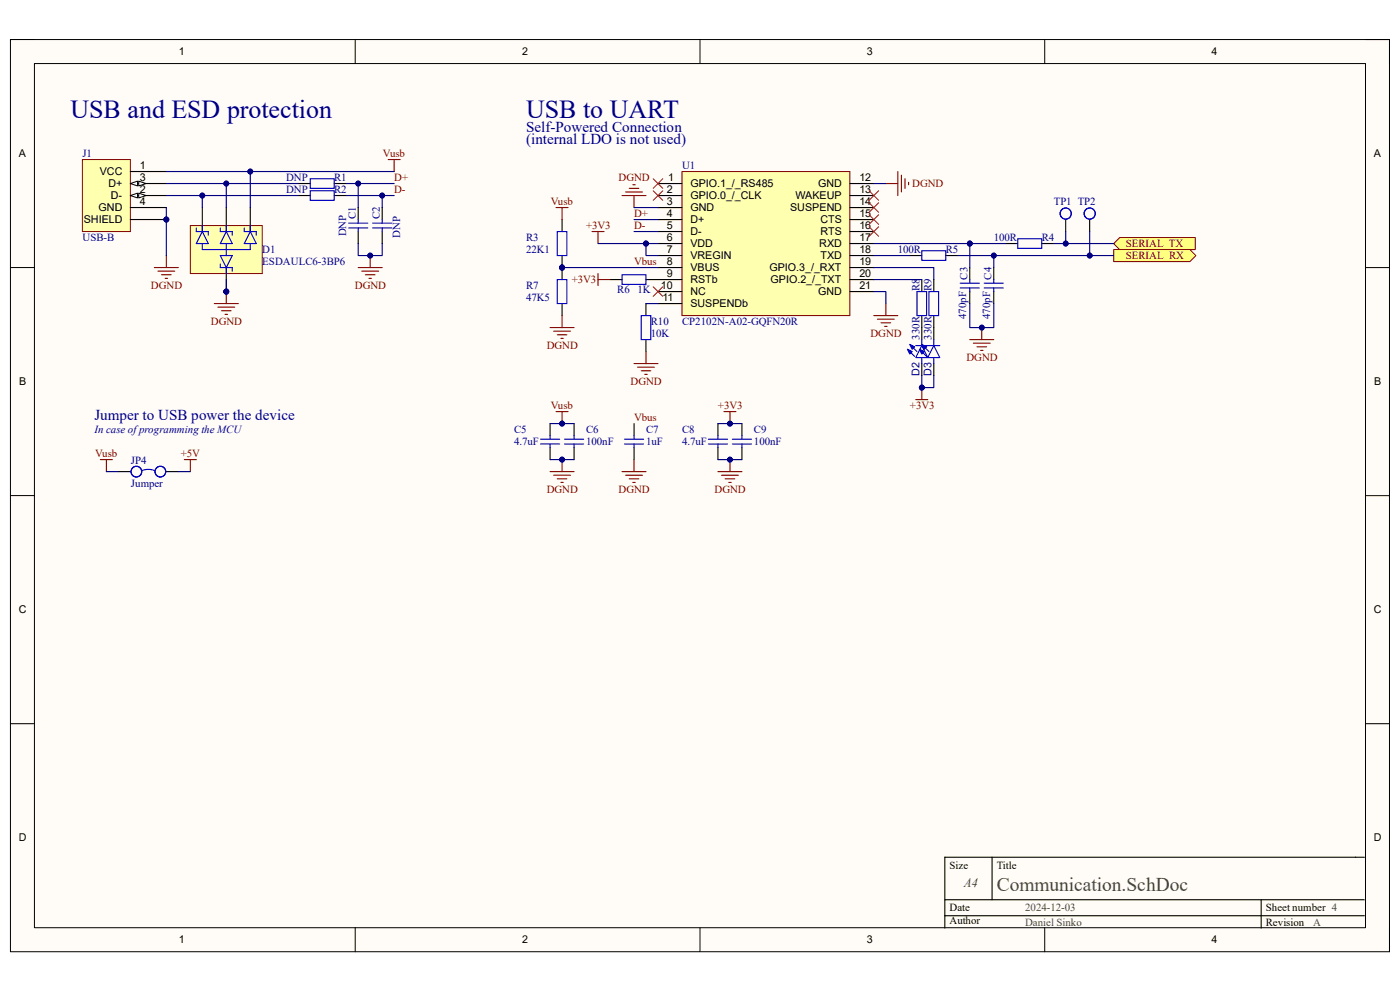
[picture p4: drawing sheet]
<svg xmlns="http://www.w3.org/2000/svg" width="420mm" height="297mm" viewBox="0 0 420 297" stroke-linecap="round" stroke-linejoin="round" font-family="sans-serif">
<path d="M3.1 11.9h413.7v273.3h-413.7z" fill-rule="evenodd" fill="#fffcf8"/>
<path d="M3.1 11.9h413.7v273.3h-413.7z" fill="none" stroke="#000" stroke-width=".3"/>
<path d="M10.3 19h399.3v259h-399.3z" fill-rule="evenodd" fill="#fffcf8"/>
<g fill="none" stroke="#000" stroke-width=".3">
<path d="M3.1 11.8h7.2M10.3 19h399.3v259h-399.3zM106.6 11.8v7.2M210 11.8v7.2M313.4 11.8v7.2M409.6 11.9h7.2v7.1M3.1 80.2h7.2M409.6 80.2h7.2M3.1 148.5h7.2M409.6 148.5h7.2M3.1 216.9h7.2M409.6 216.9h7.2"/>
<path d="M106.6 278v7.2M210 278v7.2M313.4 278v7.2M416.8 278v7.2"/>
</g>
<path d="M297.6 256.9v12.8M409.3 256.9h-125.9v21.3M283.4 274.4h125.9M283.4 269.7h125.9M378.3 269.7v8.5" fill="none" stroke="#000" stroke-width=".34"/>
<path d="M204.6 51.4h50.4v43.2h-50.4z" fill-rule="evenodd" fill="#ffffb0"/>
<path d="M204.6 51.4h50.4v43.2h-50.4z" fill="none" stroke="#800000" stroke-width=".3"/>
<g fill="none" stroke="#000" stroke-width=".34">
<path d="M197.4 55h7.2M197.4 58.6h7.2M255 55h7.1M255 58.6h7.1M197.4 62.2h7.2M197.4 65.8h7.2M197.4 69.4h7.2M197.4 73h7.2M197.4 76.6h7.2M255 62.2h7.1M255 65.8h7.1M255 69.4h7.1"/>
<path d="M255 73h7.1M255 76.6h7.1M197.4 80.2h7.2M197.4 83.8h7.2M197.4 87.4h7.2M197.4 91h7.2M255 80.2h7.1M255 83.8h7.1M255 87.4h7.1"/>
</g>
<circle cx="168.6" cy="80.2" r=".72" fill="#000080"/>
<circle cx="168.6" cy="80.2" r=".72" fill="none" stroke="#000080" stroke-width=".3"/>
<path d="M168.6 65.8v3.6M168.6 76.6v3.6" fill="none" stroke="#000" stroke-width=".34"/>
<circle cx="168.6" cy="80.2" r=".72" fill="#000080"/>
<circle cx="168.6" cy="80.2" r=".72" fill="none" stroke="#000080" stroke-width=".3"/>
<path d="M167.2 69.4h2.9v7.2h-2.9z" fill="none" stroke="#00f" stroke-width=".34"/>
<circle cx="168.6" cy="80.2" r=".72" fill="#000080"/>
<circle cx="168.6" cy="80.2" r=".72" fill="none" stroke="#000080" stroke-width=".3"/>
<path d="M168.6 80.2v3.6" fill="none" stroke="#000" stroke-width=".34"/>
<circle cx="168.6" cy="80.2" r=".72" fill="#000080"/>
<circle cx="168.6" cy="80.2" r=".72" fill="none" stroke="#000080" stroke-width=".3"/>
<path d="M168.6 91v3.6M165 127v3.6M165 134.1v3.6M172.2 127v3.6M172.2 134.1v3.6M215.4 127v3.6M215.4 134.2v3.6M222.6 127v3.6M222.6 134.2v3.6" fill="none" stroke="#000" stroke-width=".34"/>
<g fill="none" stroke="#00f" stroke-width=".34">
<path d="M167.2 83.8h2.9v7.2h-2.9zM162.1 131.6h5.8M162.1 133.1h5.8M165 130.6v1M165 133.1v1M169.3 131.6h5.8M169.3 133.1h5.8M172.2 130.6v1M172.2 133.1v1M212.5 131.6h5.8M212.5 133.1h5.8M215.4 130.6v1"/>
<path d="M215.4 133.1v1.1M219.7 131.6h5.8M219.7 133.1h5.8M222.6 130.6v1M222.6 133.1v1.1"/>
</g>
<path d="M196 85.9l2.8 2.9M198.8 85.9l-2.8 2.9" fill="none" stroke="#f00" stroke-width=".3"/>
<path d="M217.2 123.4h3.6M219 123.4v3.6" fill="none" stroke="#800000" stroke-width=".34"/>
<circle cx="219" cy="127" r=".72" fill="#000080"/>
<circle cx="219" cy="127" r=".72" fill="none" stroke="#000080" stroke-width=".3"/>
<path d="M183 83.8h3.6M193.8 83.8h3.6M276.5 83.8v3.6M276.5 94.6v3.6M280.1 83.8v3.6M280.1 94.6v3.6" fill="none" stroke="#000" stroke-width=".34"/>
<path d="M186.6 82.3h7.2v2.9h-7.2zM275.1 87.4h2.9v7.2h-2.9zM278.7 87.4h2.9v7.2h-2.9z" fill="none" stroke="#00f" stroke-width=".34"/>
<path d="M274.7 119.8h3.6M276.5 116.2v3.6" fill="none" stroke="#800000" stroke-width=".34"/>
<circle cx="276.5" cy="116.2" r=".72" fill="#000080"/>
<circle cx="276.5" cy="116.2" r=".72" fill="none" stroke="#000080" stroke-width=".3"/>
<path d="M196 53.6l2.8 2.9M196 57.2l2.8 2.8M198.8 53.6l-2.8 2.9M198.8 57.2l-2.8 2.8M260.7 57.2l2.9 2.8M263.6 57.2l-2.9 2.8M260.7 64.4l2.9 2.8M260.7 68l2.9 2.8M260.7 60.8l2.9 2.8M263.6 64.4l-2.9 2.8M263.6 68l-2.9 2.8M263.6 60.8l-2.9 2.8" fill="none" stroke="#f00" stroke-width=".3"/>
<path d="M193.8 91v3.6M193.8 101.8v3.6M190.2 127v3.6M190.2 134.2v3.6" fill="none" stroke="#000" stroke-width=".34"/>
<path d="M192.4 94.6h2.8v7.2h-2.8zM187.3 131.6h5.8M187.3 133.1h5.8M190.2 130.6v1M190.2 133.1v1.1" fill="none" stroke="#00f" stroke-width=".34"/>
<path d="M334.1 73l1.8-1.8h22.7v3.6h-22.7z" fill-rule="evenodd" fill="#ffff80"/>
<path d="M334.1 73l1.8-1.8h22.7v3.6h-22.7z" fill="none" stroke="#800000" stroke-width=".3"/>
<path d="M334.1 74.8h22.9l1.8 1.8-1.8 1.8h-22.9z" fill-rule="evenodd" fill="#ffff80"/>
<path d="M334.1 74.8h22.9l1.8 1.8-1.8 1.8h-22.9z" fill="none" stroke="#800000" stroke-width=".3"/>
<path d="M280.1 98.2v3.6M280.1 109v3.6" fill="none" stroke="#000" stroke-width=".34"/>
<path d="M276.2 105l1.8 1.8M278.3 103.6h3.6M280.1 103.6l1.8 3.6h-3.6zM280.1 101.8v1.8M280.1 107.2v1.8" fill="none" stroke="#00f" stroke-width=".34"/>
<path d="M275.8 104.7l1.5 .7-.8 .7z" fill="#00f"/>
<path d="M275.8 104.7l1.5 .7-.8 .7zM276.9 103.6l1.8 1.8" fill="none" stroke="#00f" stroke-width=".34"/>
<path d="M276.5 103.2l1.5 .7-.7 .8z" fill="#00f"/>
<path d="M272.6 105l1.8 1.8M274.7 103.6h3.6M276.5 103.2l1.5 .7-.7 .8zM276.5 103.6l1.8 3.6h-3.6zM276.5 101.8v1.8M276.5 107.2v1.8" fill="none" stroke="#00f" stroke-width=".34"/>
<path d="M276.5 98.2v3.6M276.5 109v3.6" fill="none" stroke="#000" stroke-width=".34"/>
<path d="M272.2 104.7l1.5 .7-.8 .7z" fill="#00f"/>
<path d="M272.2 104.7l1.5 .7-.8 .7zM273.3 103.6l1.8 1.8" fill="none" stroke="#00f" stroke-width=".34"/>
<path d="M272.9 103.2l1.5 .7-.7 .8z" fill="#00f"/>
<path d="M272.9 103.2l1.5 .7-.7 .8z" fill="none" stroke="#00f" stroke-width=".34"/>
<path d="M166.8 62.2h3.6M168.6 62.2v3.6M166.8 123.4h3.6M168.6 123.4v3.6" fill="none" stroke="#800000" stroke-width=".34"/>
<circle cx="168.6" cy="127" r=".72" fill="#000080"/>
<circle cx="168.6" cy="127" r=".72" fill="none" stroke="#000080" stroke-width=".3"/>
<circle cx="49.9" cy="65.8" r=".72" fill="#000080"/>
<circle cx="49.9" cy="65.8" r=".72" fill="none" stroke="#000080" stroke-width=".3"/>
<path d="M24.7 47.8h14.4v21.6h-14.4z" fill-rule="evenodd" fill="#ffffb0"/>
<path d="M24.7 47.8h14.4v21.6h-14.4z" fill="none" stroke="#800000" stroke-width=".3"/>
<path d="M39.1 51.4h10.8M39.1 58.6h10.8" fill="none" stroke="#000" stroke-width=".34"/>
<path d="M39.1 58.6l2.2-.7v1.4z" fill="#f8fcff"/>
<path d="M39.1 58.6l2.2-.7v1.4z" fill="none" stroke="#000" stroke-width=".3"/>
<path d="M41.6 57.9l2.2 .7-2.2 .7z" fill="#f8fcff"/>
<path d="M41.6 57.9l2.2 .7-2.2 .7z" fill="none" stroke="#000" stroke-width=".3"/>
<path d="M39.1 55h10.8" fill="none" stroke="#000" stroke-width=".34"/>
<path d="M39.1 55l2.2-.7v1.4z" fill="#f8fcff"/>
<path d="M39.1 55l2.2-.7v1.4z" fill="none" stroke="#000" stroke-width=".3"/>
<path d="M41.6 54.3l2.2 .7-2.2 .7z" fill="#f8fcff"/>
<path d="M41.6 54.3l2.2 .7-2.2 .7z" fill="none" stroke="#000" stroke-width=".3"/>
<path d="M39.1 62.2h10.8M39.1 65.8h10.8" fill="none" stroke="#000" stroke-width=".34"/>
<circle cx="49.9" cy="65.8" r=".72" fill="#000080"/>
<circle cx="49.9" cy="65.8" r=".72" fill="none" stroke="#000080" stroke-width=".3"/>
<path d="M116.5 47.8h3.5M118.2 47.8v3.6M49.9 76.6v3.6M46.3 80.2h7.2M47.4 81.3h5M48.5 82.3h2.8M49.5 83.4h.8M64.3 91h7.2M65.4 92.1h5M66.4 93.1h2.9M67.5 94.2h.7M67.9 87.4v3.6" fill="none" stroke="#800000" stroke-width=".34"/>
<path d="M272.9 76.6h3.6M283.7 76.6h3.6" fill="none" stroke="#000" stroke-width=".34"/>
<path d="M276.5 75.2h7.2v2.8h-7.2z" fill="none" stroke="#00f" stroke-width=".34"/>
<circle cx="67.9" cy="87.4" r=".72" fill="#000080"/>
<circle cx="67.9" cy="87.4" r=".72" fill="none" stroke="#000080" stroke-width=".3"/>
<g fill="none" stroke="#800000" stroke-width=".34">
<path d="M165 98.2h7.2M166.1 99.3h5M168.6 94.6v3.6M262.1 94.6h7.2M263.2 95.7h5.1M264.3 96.7h2.9M265.4 97.8h.7M265.7 91v3.6M294.5 98.2v3.6M167.2 100.3h2.9M168.3 101.4h.7M190.2 109h7.2"/>
<path d="M191.3 110h5M192.4 111.1h2.8M193.4 112.2h.8M193.8 105.4v3.6M290.9 101.8h7.2M292 102.9h5M293.1 103.9h2.9M294.2 105h.7"/>
</g>
<circle cx="294.5" cy="98.2" r=".72" fill="#000080"/>
<circle cx="294.5" cy="98.2" r=".72" fill="none" stroke="#000080" stroke-width=".3"/>
<path d="M168.6 137.7v3.6M165 141.3h7.2M166.1 142.4h5M167.2 143.5h2.9M168.3 144.6h.7" fill="none" stroke="#800000" stroke-width=".34"/>
<circle cx="168.6" cy="137.7" r=".72" fill="#000080"/>
<circle cx="168.6" cy="137.7" r=".72" fill="none" stroke="#000080" stroke-width=".3"/>
<path d="M190.2 137.8v3.6M219 137.8v3.6M186.6 141.4h7.2M187.7 142.4h5M188.8 143.5h2.8M189.8 144.6h.8M215.4 141.4h7.2M216.5 142.4h5M217.5 143.5h2.9M218.6 144.6h.7" fill="none" stroke="#800000" stroke-width=".34"/>
<circle cx="219" cy="137.8" r=".72" fill="#000080"/>
<circle cx="219" cy="137.8" r=".72" fill="none" stroke="#000080" stroke-width=".3"/>
<path d="M111.1 76.6v3.6M107.5 80.2h7.2M108.5 81.3h5.1M109.6 82.3h2.9M110.7 83.4h.7" fill="none" stroke="#800000" stroke-width=".34"/>
<circle cx="111.1" cy="76.6" r=".72" fill="#000080"/>
<circle cx="111.1" cy="76.6" r=".72" fill="none" stroke="#000080" stroke-width=".3"/>
<g fill="none" stroke="#000" stroke-width=".34">
<path d="M89.5 55h3.6M89.5 58.6h3.6M100.3 55h3.6M100.3 58.6h3.6M107.5 62.2v3.6M107.5 69.4v3.6M114.7 62.2v3.6M114.7 69.4v3.6M301.7 73h3.6M312.5 73h3.6M319.7 65.8v3.6M326.9 65.8v3.6"/>
<path d="M290.9 80.2v3.6M290.9 87.4v3.6M298.1 80.2v3.6M298.1 87.4v3.6M35.5 141.3h3.6M49.9 141.3h3.6"/>
</g>
<g fill="none" stroke="#00f" stroke-width=".34">
<path d="M93.1 53.6h7.2v2.8h-7.2zM93.1 57.2h7.2v2.8h-7.2zM104.6 66.9h5.7M104.6 68.3h5.7M107.5 65.8v1.1M107.5 68.3v1.1M111.8 66.9h5.7M111.8 68.3h5.7M114.7 65.8v1.1M114.7 68.3v1.1M305.3 71.6h7.2v2.8h-7.2zM288 84.9h5.8"/>
<path d="M288 86.3h5.8M290.9 83.8v1.1M290.9 86.3v1.1M295.2 84.9h5.8M295.2 86.3h5.8M298.1 83.8v1.1M298.1 86.3v1.1M42.7 141l1.8-.3 1.8 .3"/>
<circle cx="319.7" cy="64" r="1.67"/>
<circle cx="326.9" cy="64" r="1.67"/>
<circle cx="40.9" cy="141.4" r="1.6"/>
<circle cx="48.1" cy="141.4" r="1.6"/>
</g>
<g fill="none" stroke="#800000" stroke-width=".34">
<path d="M186.6 58.6h7.2M187.7 57.5h5M188.8 56.5h2.8M189.8 55.4h.8M190.2 58.6v3.6M265.7 55h3.6M269.3 51.4v7.2M270.4 52.5v5M271.5 53.6v2.9M272.6 54.7v.7M177.6 69.4h3.6M179.4 69.4v3.6"/>
<path d="M179.4 82v3.6M179.4 83.8h3.6M30.1 137.7h3.6M31.9 137.7v3.6M55.3 137.7h3.6M57.1 137.7v3.6"/>
</g>
<circle cx="67.9" cy="87.4" r=".72" fill="#000080"/>
<circle cx="67.9" cy="87.4" r=".72" fill="none" stroke="#000080" stroke-width=".3"/>
<path d="M57.1 67.6h21.6v14.4h-21.6z" fill-rule="evenodd" fill="#ffffb0"/>
<path d="M57.1 67.6h21.6v14.4h-21.6z" fill="none" stroke="#800000" stroke-width=".3"/>
<path d="M60.7 62.2v7.2M67.9 62.2v7.2M75.1 62.2v7.2M67.9 80.2v7.2" fill="none" stroke="#000" stroke-width=".34"/>
<circle cx="67.9" cy="87.4" r=".72" fill="#000080"/>
<circle cx="67.9" cy="87.4" r=".72" fill="none" stroke="#000080" stroke-width=".3"/>
<g fill="none" stroke="#00f" stroke-width=".34">
<path d="M58.9 68.3v1.1h3.6v1.1M60.7 69.4l1.8 3.6h-3.6zM60.7 67.6v1.8M60.7 73v1.8h14.4v-1.8M66.1 68.3v1.1h3.6v1.1M66.1 79.1v1.1h3.6v1.1M66.1 76.6h3.6l-1.8 3.6zM67.9 69.4l1.8 3.6h-3.6zM67.9 67.6v1.8M67.9 73v3.6M73.3 68.3v1.1h3.6v1.1M75.1 69.4l1.8 3.6h-3.6z"/>
<path d="M75.1 67.6v1.8M67.9 80.2v1.8"/>
</g>
<path d="M190.2 65.8h7.2M190.2 69.4h7.2M168.6 80.2h28.8" fill="none" stroke="#000080" stroke-width=".34"/>
<circle cx="168.6" cy="80.2" r=".72" fill="#000080"/>
<circle cx="168.6" cy="80.2" r=".72" fill="none" stroke="#000080" stroke-width=".3"/>
<path d="M262.1 87.4h3.6v3.6M165 127h7.2" fill="none" stroke="#000080" stroke-width=".34"/>
<circle cx="168.6" cy="127" r=".72" fill="#000080"/>
<circle cx="168.6" cy="127" r=".72" fill="none" stroke="#000080" stroke-width=".3"/>
<path d="M165 137.7h7.2" fill="none" stroke="#000080" stroke-width=".34"/>
<circle cx="168.6" cy="137.7" r=".72" fill="#000080"/>
<circle cx="168.6" cy="137.7" r=".72" fill="none" stroke="#000080" stroke-width=".3"/>
<path d="M215.4 127h7.2" fill="none" stroke="#000080" stroke-width=".34"/>
<circle cx="219" cy="127" r=".72" fill="#000080"/>
<circle cx="219" cy="127" r=".72" fill="none" stroke="#000080" stroke-width=".3"/>
<path d="M215.4 137.8h7.2" fill="none" stroke="#000080" stroke-width=".34"/>
<circle cx="219" cy="137.8" r=".72" fill="#000080"/>
<circle cx="219" cy="137.8" r=".72" fill="none" stroke="#000080" stroke-width=".3"/>
<path d="M193.8 73h3.6" fill="none" stroke="#000080" stroke-width=".34"/>
<circle cx="193.8" cy="73" r=".72" fill="#000080"/>
<circle cx="193.8" cy="73" r=".72" fill="none" stroke="#000080" stroke-width=".3"/>
<path d="M193.8 73v3.6h3.6" fill="none" stroke="#000080" stroke-width=".34"/>
<circle cx="193.8" cy="73" r=".72" fill="#000080"/>
<circle cx="193.8" cy="73" r=".72" fill="none" stroke="#000080" stroke-width=".3"/>
<path d="M262.1 55h3.6M190.2 62.2h7.2M193.8 91h3.6M280.1 112.6v3.6h-3.6" fill="none" stroke="#000080" stroke-width=".34"/>
<circle cx="276.5" cy="116.2" r=".72" fill="#000080"/>
<circle cx="276.5" cy="116.2" r=".72" fill="none" stroke="#000080" stroke-width=".3"/>
<path d="M49.9 51.4h68.3" fill="none" stroke="#000080" stroke-width=".34"/>
<circle cx="75.1" cy="51.4" r=".72" fill="#000080"/>
<circle cx="75.1" cy="51.4" r=".72" fill="none" stroke="#000080" stroke-width=".3"/>
<path d="M49.9 62.2v14.4" fill="none" stroke="#000080" stroke-width=".34"/>
<circle cx="49.9" cy="65.8" r=".72" fill="#000080"/>
<circle cx="49.9" cy="65.8" r=".72" fill="none" stroke="#000080" stroke-width=".3"/>
<path d="M67.9 83.8v3.6" fill="none" stroke="#000080" stroke-width=".34"/>
<circle cx="67.9" cy="87.4" r=".72" fill="#000080"/>
<circle cx="67.9" cy="87.4" r=".72" fill="none" stroke="#000080" stroke-width=".3"/>
<path d="M262.1 80.2h18v3.6M262.1 83.8h14.4M276.5 112.6v3.6" fill="none" stroke="#000080" stroke-width=".34"/>
<circle cx="276.5" cy="116.2" r=".72" fill="#000080"/>
<circle cx="276.5" cy="116.2" r=".72" fill="none" stroke="#000080" stroke-width=".3"/>
<path d="M262.1 76.6h10.8M287.3 76.6h46.8" fill="none" stroke="#000080" stroke-width=".34"/>
<circle cx="298.1" cy="76.6" r=".72" fill="#000080"/>
<circle cx="298.1" cy="76.6" r=".72" fill="none" stroke="#000080" stroke-width=".3"/>
<circle cx="326.9" cy="76.6" r=".72" fill="#000080"/>
<circle cx="326.9" cy="76.6" r=".72" fill="none" stroke="#000080" stroke-width=".3"/>
<path d="M298.1 76.6v3.6" fill="none" stroke="#000080" stroke-width=".34"/>
<circle cx="298.1" cy="76.6" r=".72" fill="#000080"/>
<circle cx="298.1" cy="76.6" r=".72" fill="none" stroke="#000080" stroke-width=".3"/>
<path d="M290.9 91v7.2h7.2v-7.2" fill="none" stroke="#000080" stroke-width=".34"/>
<circle cx="294.5" cy="98.2" r=".72" fill="#000080"/>
<circle cx="294.5" cy="98.2" r=".72" fill="none" stroke="#000080" stroke-width=".3"/>
<path d="M103.9 55h14.3" fill="none" stroke="#000080" stroke-width=".34"/>
<circle cx="107.5" cy="55" r=".72" fill="#000080"/>
<circle cx="107.5" cy="55" r=".72" fill="none" stroke="#000080" stroke-width=".3"/>
<path d="M103.9 58.6h14.3" fill="none" stroke="#000080" stroke-width=".34"/>
<circle cx="114.7" cy="58.6" r=".72" fill="#000080"/>
<circle cx="114.7" cy="58.6" r=".72" fill="none" stroke="#000080" stroke-width=".3"/>
<path d="M107.5 55v7.2" fill="none" stroke="#000080" stroke-width=".34"/>
<circle cx="107.5" cy="55" r=".72" fill="#000080"/>
<circle cx="107.5" cy="55" r=".72" fill="none" stroke="#000080" stroke-width=".3"/>
<path d="M114.7 58.6v3.6" fill="none" stroke="#000080" stroke-width=".34"/>
<circle cx="114.7" cy="58.6" r=".72" fill="#000080"/>
<circle cx="114.7" cy="58.6" r=".72" fill="none" stroke="#000080" stroke-width=".3"/>
<path d="M107.5 73v3.6h7.2v-3.6" fill="none" stroke="#000080" stroke-width=".34"/>
<circle cx="111.1" cy="76.6" r=".72" fill="#000080"/>
<circle cx="111.1" cy="76.6" r=".72" fill="none" stroke="#000080" stroke-width=".3"/>
<path d="M290.9 73v7.2M31.9 141.3h3.6M53.5 141.3h3.6" fill="none" stroke="#000080" stroke-width=".34"/>
<circle cx="290.9" cy="73" r=".72" fill="#000080"/>
<circle cx="290.9" cy="73" r=".72" fill="none" stroke="#000080" stroke-width=".3"/>
<path d="M262.1 73h28.8" fill="none" stroke="#000080" stroke-width=".34"/>
<circle cx="290.9" cy="73" r=".72" fill="#000080"/>
<circle cx="290.9" cy="73" r=".72" fill="none" stroke="#000080" stroke-width=".3"/>
<path d="M290.9 73h10.8" fill="none" stroke="#000080" stroke-width=".34"/>
<circle cx="290.9" cy="73" r=".72" fill="#000080"/>
<circle cx="290.9" cy="73" r=".72" fill="none" stroke="#000080" stroke-width=".3"/>
<path d="M316.1 73h18" fill="none" stroke="#000080" stroke-width=".34"/>
<circle cx="319.7" cy="73" r=".72" fill="#000080"/>
<circle cx="319.7" cy="73" r=".72" fill="none" stroke="#000080" stroke-width=".3"/>
<path d="M319.7 69.4v3.6" fill="none" stroke="#000080" stroke-width=".34"/>
<circle cx="319.7" cy="73" r=".72" fill="#000080"/>
<circle cx="319.7" cy="73" r=".72" fill="none" stroke="#000080" stroke-width=".3"/>
<path d="M326.9 69.4v7.2" fill="none" stroke="#000080" stroke-width=".34"/>
<circle cx="326.9" cy="76.6" r=".72" fill="#000080"/>
<circle cx="326.9" cy="76.6" r=".72" fill="none" stroke="#000080" stroke-width=".3"/>
<path d="M179.4 73h14.4" fill="none" stroke="#000080" stroke-width=".34"/>
<circle cx="193.8" cy="73" r=".72" fill="#000080"/>
<circle cx="193.8" cy="73" r=".72" fill="none" stroke="#000080" stroke-width=".3"/>
<path d="M49.9 58.6h39.6" fill="none" stroke="#000080" stroke-width=".34"/>
<circle cx="60.7" cy="58.6" r=".72" fill="#000080"/>
<circle cx="60.7" cy="58.6" r=".72" fill="none" stroke="#000080" stroke-width=".3"/>
<path d="M49.9 55h39.6" fill="none" stroke="#000080" stroke-width=".34"/>
<circle cx="67.9" cy="55" r=".72" fill="#000080"/>
<circle cx="67.9" cy="55" r=".72" fill="none" stroke="#000080" stroke-width=".3"/>
<path d="M60.7 58.6v3.6" fill="none" stroke="#000080" stroke-width=".34"/>
<circle cx="60.7" cy="58.6" r=".72" fill="#000080"/>
<circle cx="60.7" cy="58.6" r=".72" fill="none" stroke="#000080" stroke-width=".3"/>
<path d="M67.9 55v7.2" fill="none" stroke="#000080" stroke-width=".34"/>
<circle cx="67.9" cy="55" r=".72" fill="#000080"/>
<circle cx="67.9" cy="55" r=".72" fill="none" stroke="#000080" stroke-width=".3"/>
<path d="M75.1 51.4v10.8" fill="none" stroke="#000080" stroke-width=".34"/>
<circle cx="75.1" cy="51.4" r=".72" fill="#000080"/>
<circle cx="75.1" cy="51.4" r=".72" fill="none" stroke="#000080" stroke-width=".3"/>
<g font-size="7.8" fill="#000080">
<text x="21.1" y="35.3">USB and ESD protection</text>
<text x="157.8" y="35.3">USB to UART</text>
</g>
<text font-size="5.8" fill="#434343" x="299" y="267">Communication.SchDoc</text>
<g font-size="4.5" fill="#000080">
<text x="157.8" y="39.6">Self-Powered Connection</text>
<text x="157.8" y="43.2">(internal LDO is not used)</text>
<text x="28.3" y="125.9">Jumper to USB power the device</text>
</g>
<text font-size="3.9" fill="#434343" x="289.1" y="266">A4</text>
<g font-size="3.3" fill="#000080">
<text x="24.7" y="47.1">J1</text>
<text x="204.6" y="50.7">U1</text>
<text x="85.9" y="54.3">DNP</text>
<text x="85.9" y="57.9">DNP</text>
<text x="100.2" y="54.3">R1</text>
<text x="100.2" y="57.9">R2</text>
<text x="106.8" y="65.8" transform="rotate(-90 106.8 65.8)">C1</text>
<text x="114" y="65.8" transform="rotate(-90 114 65.8)">C2</text>
<text x="316.1" y="61.5">TP1 TP2</text>
<text x="103.9" y="70.8" transform="rotate(-90 103.9 70.8)">DNP</text>
<text x="120.1" y="71.2" transform="rotate(-90 120.1 71.2)">DNP</text>
<text x="24.7" y="72.3">USB-B</text>
<text x="78.7" y="75.9">D1</text>
<text x="157.8" y="75.9">22K1</text>
<text x="157.8" y="72.3">R3</text>
<text x="269.3" y="75.9">100R</text>
<text x="283.7" y="75.9">R5</text>
<text x="298.1" y="72.3">100R</text>
<text x="312.5" y="72.3">R4</text>
<text x="78.7" y="79.5">ESDAULC6-3BP6</text>
<text x="290.2" y="83.8" transform="rotate(-90 290.2 83.8)">C3</text>
<text x="297.4" y="83.8" transform="rotate(-90 297.4 83.8)">C4</text>
<text x="157.8" y="86.7">R7</text>
<text x="185.2" y="87.8">R6</text>
<text x="191.3" y="87.8">1K</text>
<text x="275.8" y="87.4" transform="rotate(-90 275.8 87.4)">R8</text>
<text x="279.4" y="87.4" transform="rotate(-90 279.4 87.4)">R9</text>
<text x="157.8" y="90.3">47K5</text>
<text x="289.9" y="95.7" transform="rotate(-90 289.9 95.7)">470pF</text>
<text x="297.1" y="95.7" transform="rotate(-90 297.1 95.7)">470pF</text>
<text x="195.2" y="101">10K</text>
<text x="195.2" y="97.5">R10</text>
<text x="204.6" y="97.5">CP2102N-A02-GQFN20R</text>
<text x="275.8" y="101.8" transform="rotate(-90 275.8 101.8)">330R</text>
<text x="279.4" y="101.8" transform="rotate(-90 279.4 101.8)">330R</text>
<text x="28.3" y="129.8">In case of programming the MCU</text>
<text x="154.2" y="129.8">C5</text>
<text x="175.8" y="129.8">C6</text>
<text x="193.8" y="129.8">C7</text>
<text x="204.6" y="129.8">C8</text>
<text x="226.2" y="129.8">C9</text>
<text x="154.2" y="133.4">4.7uF</text>
<text x="175.8" y="133.4">100nF</text>
<text x="193.8" y="133.4">1uF</text>
<text x="204.6" y="133.4">4.7uF</text>
<text x="226.2" y="133.4">100nF</text>
<text x="39.3" y="139">JP4</text>
<text x="39.3" y="145.8">Jumper</text>
</g>
<g font-size="3.3" fill="#800000">
<text x="114.9" y="47.1">Vusb</text>
<text x="118.2" y="54.3">D+</text>
<text x="118.2" y="57.9">D-</text>
<text x="185.5" y="54.3">DGND</text>
<text x="273.6" y="56.1">DGND</text>
<text x="165.2" y="61.5">Vusb</text>
<text x="190.2" y="65.1">D+</text>
<text x="175.8" y="68.7">+3V3</text>
<text x="190.2" y="68.7">D-</text>
<text x="337.7" y="74.1">SERIAL_TX</text>
<text x="337.7" y="77.7">SERIAL_RX</text>
<text x="190.2" y="79.5">Vbus</text>
<text x="45.3" y="86.7">DGND</text>
<text x="106.4" y="86.7">DGND</text>
<text x="171.5" y="84.9">+3V3</text>
<text x="63.2" y="97.5">DGND</text>
<text x="261.1" y="101">DGND</text>
<text x="164" y="104.6">DGND</text>
<text x="289.9" y="108.2">DGND</text>
<text x="189.1" y="115.4">DGND</text>
<text x="165.2" y="122.6">Vusb</text>
<text x="215.4" y="122.6">+3V3</text>
<text x="273" y="122.6">+3V3</text>
<text x="190.2" y="126.2">Vbus</text>
<text x="28.5" y="137">Vusb</text>
<text x="54.2" y="137">+5V</text>
<text x="164" y="147.8">DGND</text>
<text x="185.5" y="147.8">DGND</text>
<text x="214.3" y="147.8">DGND</text>
</g>
<g font-size="3.3">
<text x="284.9" y="260.4">Size</text>
<text x="299" y="260.4">Title</text>
<text x="284.9" y="273.2">Date</text>
<text x="379.7" y="273.2">Sheet number 4</text>
<text x="284.8" y="277">Author</text>
<text x="379.7" y="277.5">Revision</text>
</g>
<g font-size="3.3" fill="#434343">
<text x="307.5" y="273.2">2024-12-03</text>
<text x="307.5" y="277.5">Daniel Sinko</text>
<text x="393.9" y="277.5">A</text>
</g>
<g font-size="3.2">
<text x="53.6" y="16.6">1</text>
<text x="156.6" y="16.6">2</text>
<text x="260.1" y="16.6">3</text>
<text x="363.5" y="16.6">4</text>
<text x="5.7" y="47.1">A</text>
<text x="412.2" y="47.1">A</text>
<text x="29.9" y="52.5">VCC</text>
<text x="42" y="50.7">1</text>
<text x="32.6" y="56.1">D+</text>
<text x="33.3" y="59.7">D-</text>
<text x="42" y="57.9">2</text>
<text x="42" y="54.3">3</text>
<text x="200.1" y="57.9">2</text>
<text x="200.5" y="54.3">1</text>
<text x="207.1" y="56.1">GPIO.1_/_RS485</text>
<text x="207.1" y="59.7">GPIO.0_/_CLK</text>
<text x="238.6" y="59.7">WAKEUP</text>
<text x="245.4" y="56.1">GND</text>
<text x="257.8" y="54.3">12</text>
<text x="257.8" y="57.9">13</text>
<text x="29.6" y="63.3">GND</text>
<text x="42" y="61.5">4</text>
<text x="200.1" y="61.5">3</text>
<text x="200.1" y="65.1">4</text>
<text x="207.1" y="63.3">GND</text>
<text x="237" y="63.3">SUSPEND</text>
<text x="257.8" y="61.5">14</text>
<text x="257.8" y="65.1">15</text>
<text x="25.1" y="66.9">SHIELD</text>
<text x="200" y="68.7">5</text>
<text x="207.1" y="66.9">D+</text>
<text x="207.1" y="70.5">D-</text>
<text x="246.2" y="66.9">CTS</text>
<text x="246.2" y="70.5">RTS</text>
<text x="257.8" y="68.7">16</text>
<text x="200.1" y="72.3">6</text>
<text x="200.1" y="75.9">7</text>
<text x="207.1" y="74.1">VDD</text>
<text x="207.1" y="77.7">VREGIN</text>
<text x="245.8" y="74.1">RXD</text>
<text x="246.2" y="77.7">TXD</text>
<text x="257.8" y="72.3">17</text>
<text x="257.8" y="75.9">18</text>
<text x="200.1" y="79.5">8</text>
<text x="200.1" y="83.1">9</text>
<text x="207.1" y="81.3">VBUS</text>
<text x="230.8" y="81.3">GPIO.3_/_RXT</text>
<text x="257.8" y="79.5">19</text>
<text x="257.8" y="83.1">20</text>
<text x="198.3" y="86.7">10</text>
<text x="207.1" y="84.9">RSTb</text>
<text x="207.1" y="88.5">NC</text>
<text x="231.2" y="84.9">GPIO.2_/_TXT</text>
<text x="245.4" y="88.5">GND</text>
<text x="257.8" y="86.7">21</text>
<text x="198.7" y="90.3">11</text>
<text x="207.1" y="92.1">SUSPENDb</text>
<text x="5.8" y="115.5">B</text>
<text x="412.2" y="115.5">B</text>
<text x="5.6" y="183.8">C</text>
<text x="412.1" y="183.8">C</text>
<text x="5.7" y="252.2">D</text>
<text x="412.2" y="252.2">D</text>
<text x="53.6" y="282.7">1</text>
<text x="156.6" y="282.7">2</text>
<text x="260.1" y="282.7">3</text>
<text x="363.5" y="282.7">4</text>
</g>
<g font-size="3.2" fill="#000080">
<text x="275.8" y="112.6" transform="rotate(-90 275.8 112.6)">D2</text>
<text x="279.4" y="112.6" transform="rotate(-90 279.4 112.6)">D3</text>
</g>
</svg>
